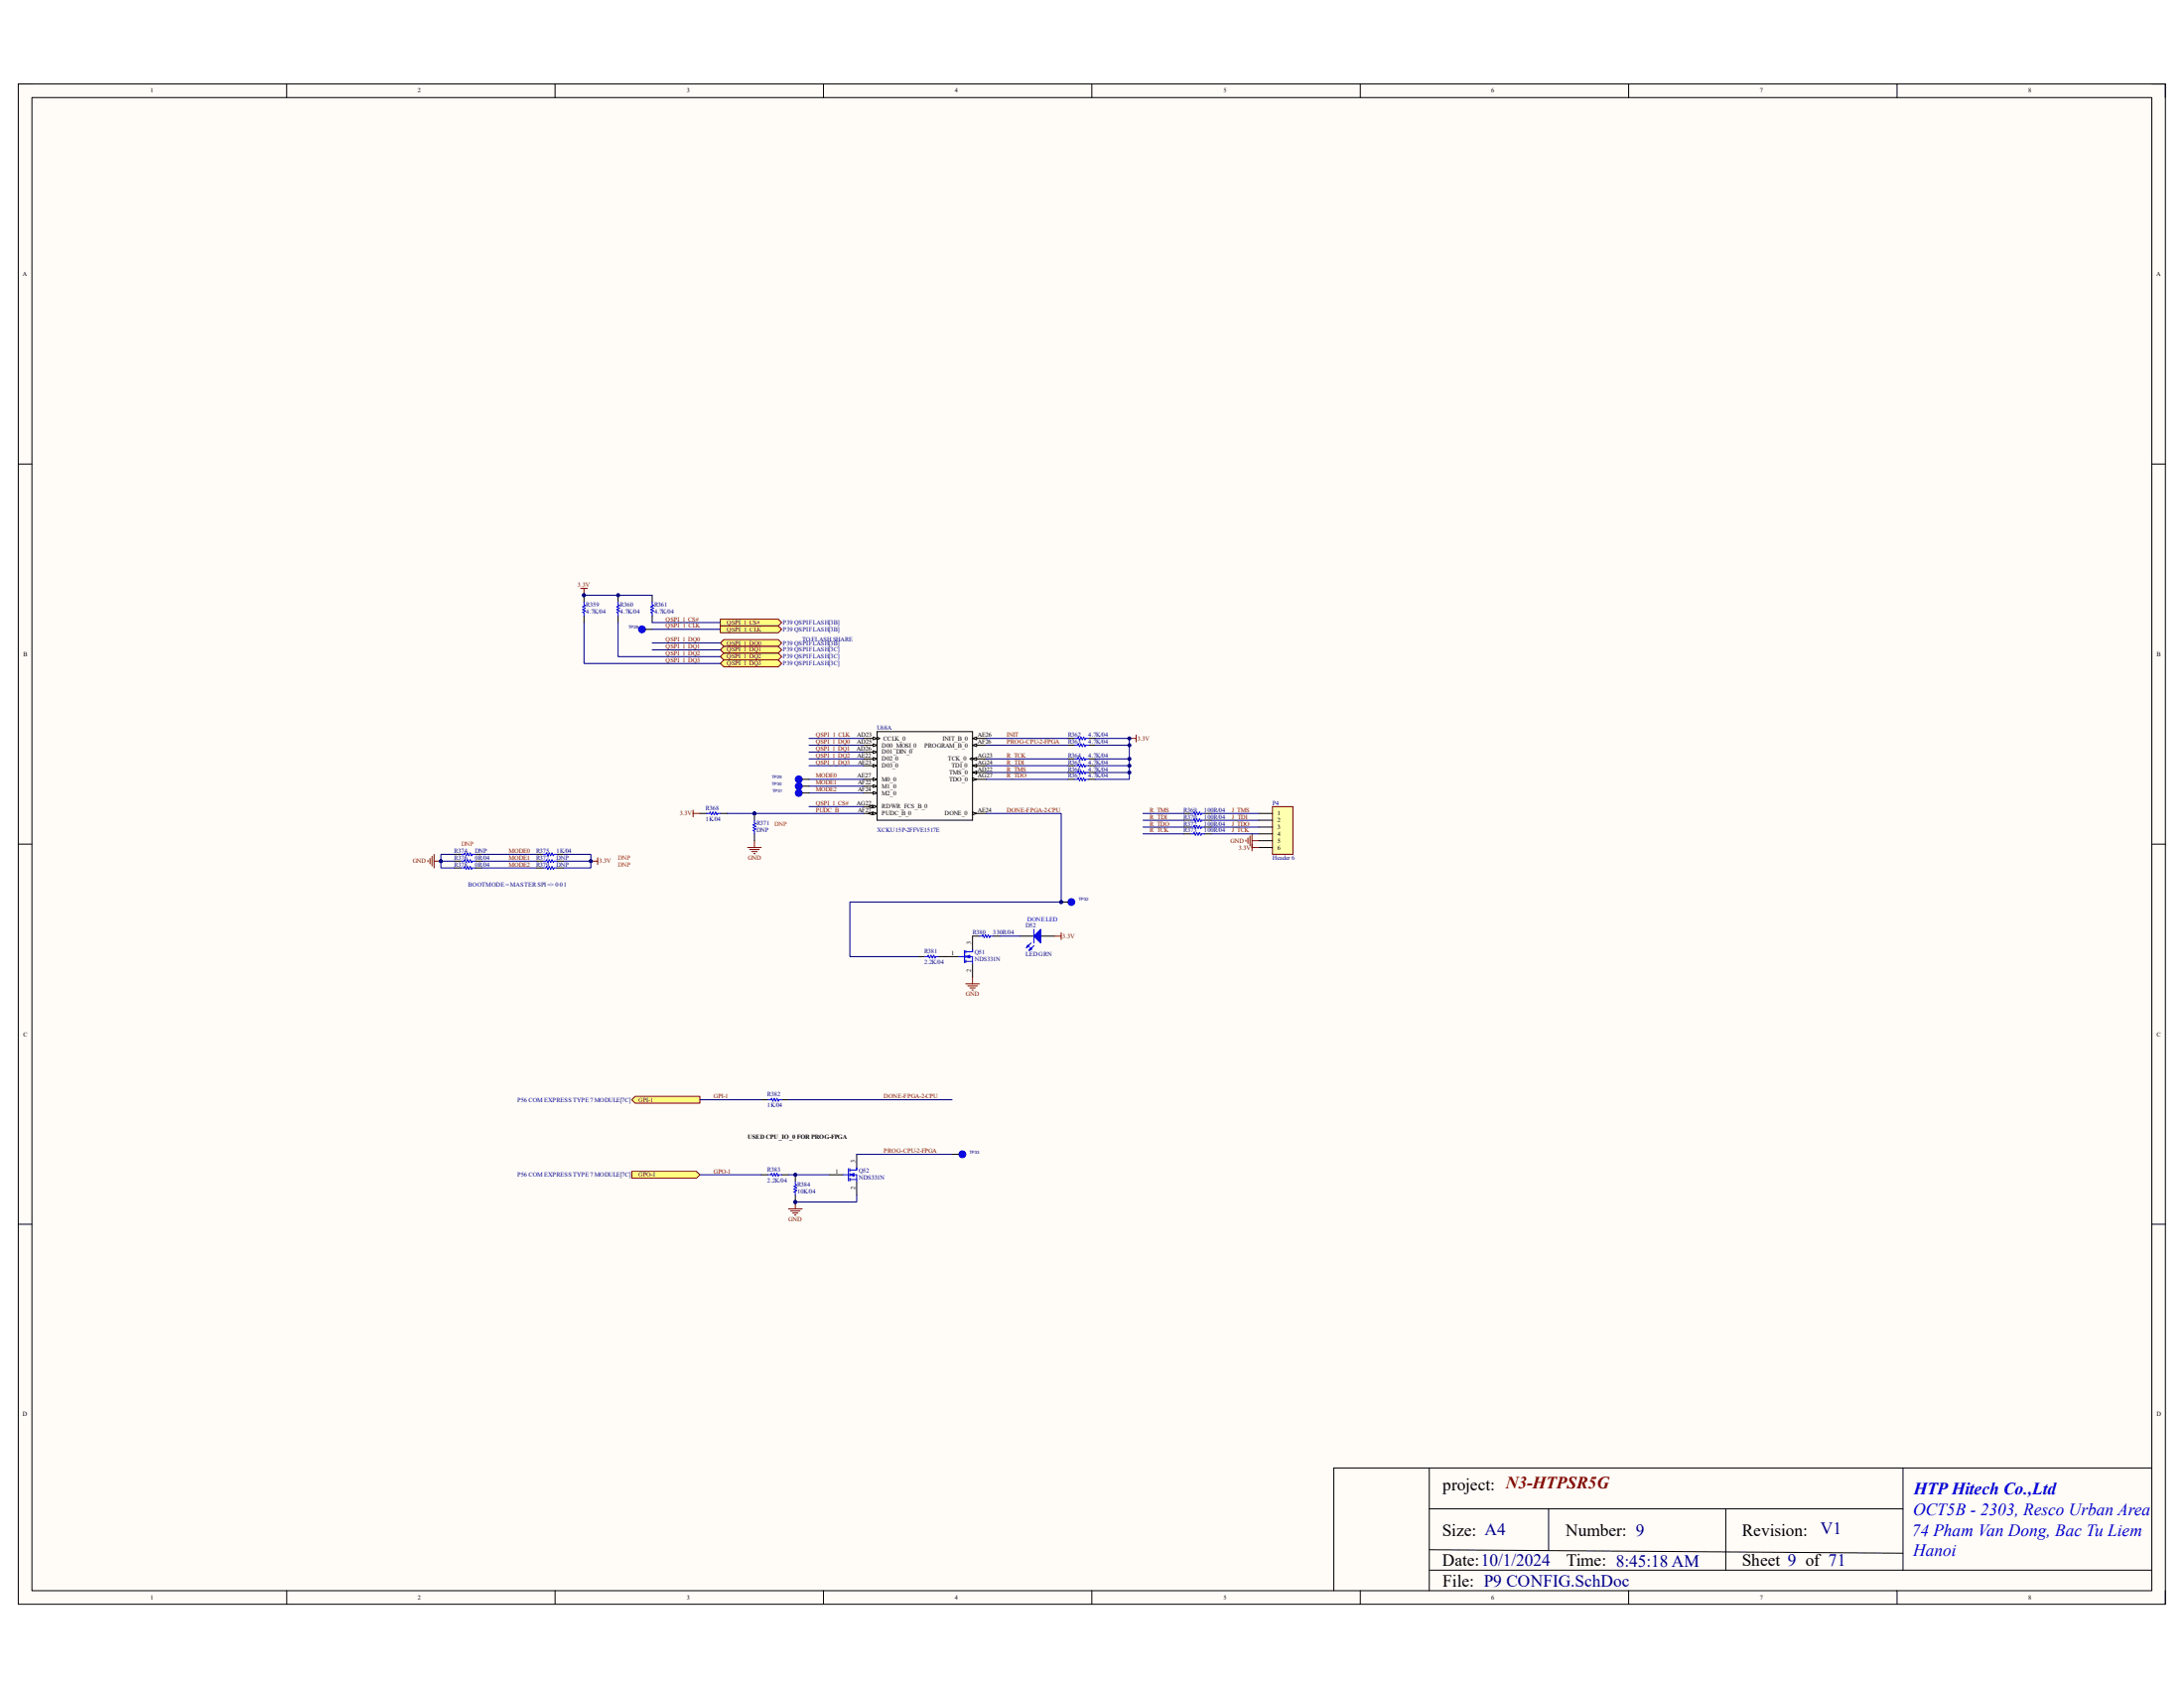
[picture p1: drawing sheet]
<svg xmlns="http://www.w3.org/2000/svg" width="279mm" height="216mm" viewBox="0 0 279 216" stroke-linecap="round" stroke-linejoin="round" font-family="sans-serif">
<path d="M2.3 10.7h274.7v194.5h-274.7z" fill-rule="evenodd" fill="#fffcf8"/>
<path d="M2.3 10.7h274.7v194.5h-274.7z" fill="none" stroke="#000" stroke-width=".13"/>
<path d="M4.1 12.5h271.2v191h-271.2z" fill-rule="evenodd" fill="#fffcf8"/>
<g fill="none" stroke="#000" stroke-width=".13">
<path d="M2.3 10.7h1.8M4.1 12.5h271.2v191h-271.2zM36.7 10.7v1.8M71 10.7v1.8M105.3 10.7v1.8M139.7 10.7v1.8M174 10.7v1.8M208.4 10.7v1.8M242.7 10.7v1.8M275.3 10.7h1.7v1.8M2.3 59.3h1.8M275.3 59.4h1.7"/>
<path d="M2.3 108h1.8M275.3 108h1.7M2.3 156.6h1.8M275.3 156.6h1.7M182.8 187.8v15.7M182.8 193h60.6M182.8 198.2l60.6 .5M198.1 193v5.3M220.8 193v7.8M243.4 187.8v13M275.3 187.8h-104.7v15.7M36.7 203.5v1.7"/>
<path d="M71 203.5v1.7M105.3 203.5v1.7M139.7 203.5v1.7M174 203.5v1.7M182.8 200.8h92.5M208.4 203.5v1.7M242.7 203.5v1.7M277 203.5v1.7"/>
</g>
<circle cx="96.5" cy="104" r=".17" fill="#000080"/>
<circle cx="96.5" cy="104" r=".17" fill="none" stroke="#000080" stroke-width=".13"/>
<path d="M96.5 104v.9M96.5 106.7v.8" fill="none" stroke="#000" stroke-width=".13"/>
<circle cx="96.5" cy="104" r=".17" fill="#000080"/>
<circle cx="96.5" cy="104" r=".17" fill="none" stroke="#000080" stroke-width=".13"/>
<path d="M59 109.3h.4l.1-.2 .1 .3 .2-.3 .2 .3 .2-.3 .1 .3 .1-.1h.4M59 110.1h.4l.1-.1 .1 .3 .2-.3 .2 .3 .2-.3 .1 .3 .1-.2h.4M59 111h.4l.1-.2 .1 .4 .2-.4 .2 .4 .2-.4 .1 .4 .1-.2h.4M69.5 109.3h.3l.1-.2 .2 .3 .2-.3 .1 .3 .2-.3 .2 .3 .1-.1h.3M69.5 110.1h.3l.1-.1 .2 .3 .2-.3 .1 .3 .2-.3 .2 .3 .1-.2h.3M69.5 111h.3l.1-.2 .2 .4 .2-.4 .1 .4 .2-.4 .2 .4 .1-.2h.3M90.4 104h.4v-.1l.2 .3 .2-.3 .2 .3 .1-.3 .2 .3 .1-.2h.4M96.5 104.9v.4h.2l-.4 .2 .4 .2-.4 .2 .4 .1-.4 .2 .2 .1v.4" fill="none" stroke="#00f" stroke-width=".13"/>
<g fill="none" stroke="#000" stroke-width=".13">
<path d="M58.1 109.3h.9M58.1 110.1h.9M58.1 111h.9M60.8 109.3h.8M60.8 110.1h.8M60.8 111h.8M68.6 109.3h.9M68.6 110.1h.9M68.6 111h.9M71.2 109.3h.9M71.2 110.1h.9M71.2 111h.9"/>
<path d="M89.5 104h.9M92.2 104h.8"/>
</g>
<path d="M54.7 110.1v.1M55 109.8v.7M55.3 109.5v1.3M55.5 109.3v1.7M55.5 110.1h.9M88.7 103.6v.9M88.7 104h.8M95.6 108.4h1.8M95.9 108.7h1.2M96.2 108.9h.7M96.4 109.2h.2M96.5 107.5v.9" fill="none" stroke="#800000" stroke-width=".13"/>
<circle cx="56.4" cy="110.1" r=".17" fill="#000080"/>
<circle cx="56.4" cy="110.1" r=".17" fill="none" stroke="#000080" stroke-width=".13"/>
<path d="M92.2 79.2h7.4l.4 .4-.4 .5h-7.4z" fill-rule="evenodd" fill="#ffff80"/>
<path d="M92.2 79.2h7.4l.4 .4-.4 .5h-7.4z" fill="none" stroke="#800000" stroke-width=".13"/>
<path d="M92.2 80.1h7.4l.4 .4-.4 .4h-7.4z" fill-rule="evenodd" fill="#ffff80"/>
<path d="M92.2 80.1h7.4l.4 .4-.4 .4h-7.4z" fill="none" stroke="#800000" stroke-width=".13"/>
<path d="M92.2 82.2l.4-.4h7l.4 .4-.4 .5h-7z" fill-rule="evenodd" fill="#ffff80"/>
<path d="M92.2 82.2l.4-.4h7l.4 .4-.4 .5h-7z" fill="none" stroke="#800000" stroke-width=".13"/>
<path d="M92.2 83.1l.4-.4h7l.4 .4-.4 .4h-7z" fill-rule="evenodd" fill="#ffff80"/>
<path d="M92.2 83.1l.4-.4h7l.4 .4-.4 .4h-7z" fill="none" stroke="#800000" stroke-width=".13"/>
<path d="M92.2 84l.4-.5h7l.4 .5-.4 .4h-7z" fill-rule="evenodd" fill="#ffff80"/>
<path d="M92.2 84l.4-.5h7l.4 .5-.4 .4h-7z" fill="none" stroke="#800000" stroke-width=".13"/>
<path d="M92.6 84.4h7l.4 .5-.4 .4h-7l-.4-.4z" fill-rule="evenodd" fill="#ffff80"/>
<path d="M74.3 75.3h.8M74.7 75.3v.8M92.6 84.4h7l.4 .5-.4 .4h-7l-.4-.4z" fill="none" stroke="#800000" stroke-width=".13"/>
<path d="M83.4 76.1v.9M83.4 78.8v.8" fill="none" stroke="#000" stroke-width=".13"/>
<path d="M83.4 77v.4h.2l-.3 .2 .3 .2-.3 .2 .3 .1-.3 .2 .1 .1v.4" fill="none" stroke="#00f" stroke-width=".13"/>
<circle cx="74.7" cy="76.1" r=".17" fill="#000080"/>
<circle cx="74.7" cy="76.1" r=".17" fill="none" stroke="#000080" stroke-width=".13"/>
<path d="M151.5 105.8h.8M151.5 106.7h.8M151.5 104.9h.8M151.5 104h.8M154.1 105.8h.8M154.1 106.7h.8M154.1 104.9h.8M154.1 104h.8" fill="none" stroke="#000" stroke-width=".13"/>
<path d="M152.3 105.8h.4l.1-.2 .1 .4 .2-.4 .2 .4 .2-.4 .1 .4 .1-.2h.4M152.3 106.7h.4l.1-.2 .1 .3 .2-.3 .2 .3 .2-.3 .1 .3 .1-.1h.4M152.3 104.9h.4l.1-.2 .1 .4 .2-.4 .2 .4 .2-.4 .1 .4 .1-.2h.4M152.3 104h.4l.1-.1 .1 .3 .2-.3 .2 .3 .2-.3 .1 .3 .1-.2h.4" fill="none" stroke="#00f" stroke-width=".13"/>
<path d="M162.8 103.2h2.6v6.1h-2.6z" fill-rule="evenodd" fill="#ffffb0"/>
<path d="M159.4 107.4v.2M159.6 107.2v.7M159.9 106.9v1.2M160.2 106.7v2.1M160.2 108.4h.8M160.2 107.5h.8M162.8 103.2h2.6v6.1h-2.6z" fill="none" stroke="#800000" stroke-width=".13"/>
<path d="M161 104h1.8M161 104.9h1.8M161 105.8h1.8M161 106.7h1.8M161 107.5h1.8M161 108.4h1.8" fill="none" stroke="#000" stroke-width=".13"/>
<circle cx="79.1" cy="76.1" r=".17" fill="#000080"/>
<circle cx="79.1" cy="76.1" r=".17" fill="none" stroke="#000080" stroke-width=".13"/>
<path d="M79.1 76.1v.9" fill="none" stroke="#000" stroke-width=".13"/>
<circle cx="79.1" cy="76.1" r=".17" fill="#000080"/>
<circle cx="79.1" cy="76.1" r=".17" fill="none" stroke="#000080" stroke-width=".13"/>
<path d="M79.1 78.8v.8" fill="none" stroke="#000" stroke-width=".13"/>
<path d="M79.1 77v.4h.1l-.3 .2 .3 .2-.3 .2 .3 .1-.3 .2 .2 .1v.4" fill="none" stroke="#00f" stroke-width=".13"/>
<circle cx="74.7" cy="76.1" r=".17" fill="#000080"/>
<circle cx="74.7" cy="76.1" r=".17" fill="none" stroke="#000080" stroke-width=".13"/>
<path d="M74.7 76.1v.9" fill="none" stroke="#000" stroke-width=".13"/>
<circle cx="74.7" cy="76.1" r=".17" fill="#000080"/>
<circle cx="74.7" cy="76.1" r=".17" fill="none" stroke="#000080" stroke-width=".13"/>
<path d="M74.7 78.8v.8" fill="none" stroke="#000" stroke-width=".13"/>
<path d="M74.7 77v.4h.2l-.4 .2 .4 .2-.4 .2 .4 .1-.4 .2 .2 .1v.4" fill="none" stroke="#00f" stroke-width=".13"/>
<path d="M75.6 110.1h.9M76.5 109.7v.9" fill="none" stroke="#800000" stroke-width=".13"/>
<circle cx="75.6" cy="110.1" r=".17" fill="#000080"/>
<circle cx="75.6" cy="110.1" r=".17" fill="none" stroke="#000080" stroke-width=".13"/>
<path d="M112.2 93.6h12.2v11.3h-12.2zM124.4 104h1.8" fill="none" stroke="#000" stroke-width=".13"/>
<path d="M124.4 103.9l.5 .1-.5 .2z" fill="#f8fcff"/>
<path d="M124.4 99.7h1.8M124.4 103.9l.5 .1-.5 .2z" fill="none" stroke="#000" stroke-width=".13"/>
<path d="M124.4 99.5l.5 .2-.5 .2z" fill="#f8fcff"/>
<path d="M124.4 99.5l.5 .2-.5 .2zM124.4 98.8h1.8" fill="none" stroke="#000" stroke-width=".13"/>
<path d="M124.4 98.8l.5-.2v.4z" fill="#f8fcff"/>
<path d="M124.4 98.8l.5-.2v.4zM124.4 97.9h1.8" fill="none" stroke="#000" stroke-width=".13"/>
<path d="M124.4 97.9l.5-.1v.3z" fill="#f8fcff"/>
<path d="M124.4 97.9l.5-.1v.3zM124.4 97.1h1.8" fill="none" stroke="#000" stroke-width=".13"/>
<path d="M124.4 97.1l.5-.2v.3z" fill="#f8fcff"/>
<path d="M124.4 97.1l.5-.2v.3zM124.4 96.9l-.3 .2 .3 .1M124.4 95.3h1.8" fill="none" stroke="#000" stroke-width=".13"/>
<path d="M124.4 95.3l.5-.2v.4z" fill="#f8fcff"/>
<path d="M124.4 95.3l.5-.2v.4zM124.4 94.4h1.8" fill="none" stroke="#000" stroke-width=".13"/>
<path d="M124.4 94.4l.5-.1v.3z" fill="#f8fcff"/>
<path d="M124.4 94.4l.5-.1v.3zM110.5 104h1.7" fill="none" stroke="#000" stroke-width=".13"/>
<path d="M111.7 103.9l.5 .1-.5 .2z" fill="#f8fcff"/>
<path d="M111.7 103.9l.5 .1-.5 .2z" fill="none" stroke="#000" stroke-width=".13"/>
<path d="M111.1 104l.5-.1v.3z" fill="#f8fcff"/>
<path d="M110.5 103.2h1.7M111.1 104l.5-.1v.3z" fill="none" stroke="#000" stroke-width=".13"/>
<path d="M111.7 103l.5 .2-.5 .1z" fill="#f8fcff"/>
<path d="M111.7 103l.5 .2-.5 .1z" fill="none" stroke="#000" stroke-width=".13"/>
<path d="M111.1 103.2l.5-.2v.3z" fill="#f8fcff"/>
<path d="M110.5 101.4h1.7M111.1 103.2l.5-.2v.3z" fill="none" stroke="#000" stroke-width=".13"/>
<path d="M111.7 101.3l.5 .1-.5 .2z" fill="#f8fcff"/>
<path d="M110.5 100.6h1.7M111.7 101.3l.5 .1-.5 .2z" fill="none" stroke="#000" stroke-width=".13"/>
<path d="M111.7 100.4l.5 .2-.5 .1z" fill="#f8fcff"/>
<path d="M110.5 99.7h1.7M111.7 100.4l.5 .2-.5 .1z" fill="none" stroke="#000" stroke-width=".13"/>
<path d="M111.7 99.5l.5 .2-.5 .2z" fill="#f8fcff"/>
<path d="M110.5 97.9h1.7M111.7 99.5l.5 .2-.5 .2z" fill="none" stroke="#000" stroke-width=".13"/>
<path d="M111.7 97.8l.5 .1-.5 .2z" fill="#f8fcff"/>
<path d="M110.5 97.1h1.7M111.7 97.8l.5 .1-.5 .2z" fill="none" stroke="#000" stroke-width=".13"/>
<path d="M111.7 96.9l.5 .2-.5 .1z" fill="#f8fcff"/>
<path d="M110.5 96.2h1.7M111.7 96.9l.5 .2-.5 .1z" fill="none" stroke="#000" stroke-width=".13"/>
<path d="M111.7 96l.5 .2-.5 .2z" fill="#f8fcff"/>
<path d="M110.5 95.3h1.7M111.7 96l.5 .2-.5 .2z" fill="none" stroke="#000" stroke-width=".13"/>
<path d="M111.7 95.1l.5 .2-.5 .2z" fill="#f8fcff"/>
<path d="M110.5 94.4h1.7M111.7 95.1l.5 .2-.5 .2z" fill="none" stroke="#000" stroke-width=".13"/>
<path d="M111.7 94.3l.5 .1-.5 .2z" fill="#f8fcff"/>
<path d="M111.7 94.3l.5 .1-.5 .2zM112.2 94.3l.4 .1-.4 .2M125.3 119.7h-.9v1.8M127 119.7h.9M120.9 122.4h1.8M124.4 123.2v1.8" fill="none" stroke="#000" stroke-width=".13"/>
<path d="M125.3 119.7h.3l.1-.1 .2 .3 .2-.3 .1 .3 .2-.3 .2 .3 .1-.2h.3M122.7 122.4h.7M123.4 121.6v1.5M123.5 121.7h.9M123.5 122.4h.9v.8M123.5 123h.9M123.5 121.6v.3M123.5 122.2v.3M123.5 122.8v.3" fill="none" stroke="#00f" stroke-width=".13"/>
<path d="M123.5 122.4l.6-.2v.3z" fill="#00f"/>
<path d="M123.5 122.4l.6-.2v.3zM124.4 121.5v.2" fill="none" stroke="#00f" stroke-width=".13"/>
<path d="M130.5 119.7h1.8M133.1 119.7h1.8" fill="none" stroke="#000" stroke-width=".13"/>
<path d="M133.1 118.9v1.7l-.8-.9z" fill="#00f"/>
<path d="M133.1 118.9v1.7l-.8-.9zM131.9 120.6l-.6 .6M132.3 121l-.6 .6" fill="none" stroke="#00f" stroke-width=".13"/>
<path d="M131.5 120.9l.2 .1-.4 .2z" fill="#00f"/>
<path d="M131.5 120.9l.2 .1-.4 .2z" fill="none" stroke="#00f" stroke-width=".13"/>
<path d="M131.8 121.2l.2 .2-.3 .2z" fill="#00f"/>
<path d="M132.3 118.9v1.7M118.3 122.4h.4l.1-.2 .1 .3 .2-.3 .2 .3 .1-.3 .2 .3 .1-.1h.4M131.8 121.2l.2 .2-.3 .2zM98.3 150.3h.3l.1-.2 .2 .3 .1-.3 .2 .3 .2-.3 .2 .3 .1-.1h.3" fill="none" stroke="#00f" stroke-width=".13"/>
<path d="M134.9 119.7h.9M135.8 119.3v.9M123.5 125.8h1.8M123.8 126.1h1.2M124.1 126.4h.7M124.3 126.6h.2M124.4 125v.8" fill="none" stroke="#800000" stroke-width=".13"/>
<path d="M117.4 122.4h.9M120.1 122.4h.8M97.4 150.3h.9M100 150.3h.9" fill="none" stroke="#000" stroke-width=".13"/>
<circle cx="101.7" cy="150.3" r=".17" fill="#000080"/>
<circle cx="101.7" cy="150.3" r=".17" fill="none" stroke="#000080" stroke-width=".13"/>
<circle cx="101.7" cy="153.7" r=".17" fill="#000080"/>
<circle cx="101.7" cy="153.7" r=".17" fill="none" stroke="#000080" stroke-width=".13"/>
<path d="M101.7 150.3v.8" fill="none" stroke="#000" stroke-width=".13"/>
<circle cx="101.7" cy="150.3" r=".17" fill="#000080"/>
<circle cx="101.7" cy="150.3" r=".17" fill="none" stroke="#000080" stroke-width=".13"/>
<path d="M101.7 152.9v.8" fill="none" stroke="#000" stroke-width=".13"/>
<circle cx="101.7" cy="153.7" r=".17" fill="#000080"/>
<circle cx="101.7" cy="153.7" r=".17" fill="none" stroke="#000080" stroke-width=".13"/>
<path d="M101.7 151.1v.4l.2 .1-.3 .1 .3 .2-.3 .2 .3 .2-.3 .1 .1 .1v.4" fill="none" stroke="#00f" stroke-width=".13"/>
<path d="M100.9 154.6h1.7M101.1 154.9h1.3M101.4 155.1h.7M101.7 155.4h.1M101.7 153.7v.9" fill="none" stroke="#800000" stroke-width=".13"/>
<circle cx="101.7" cy="153.7" r=".17" fill="#000080"/>
<circle cx="101.7" cy="153.7" r=".17" fill="none" stroke="#000080" stroke-width=".13"/>
<path d="M106.1 150.3h1.7M109.6 147.6v1.8M109.6 151.1v1.8" fill="none" stroke="#000" stroke-width=".13"/>
<path d="M107.8 150.3h.7M108.5 149.5v1.5M108.7 149.6h.9M108.7 150.3h.9v.8M108.7 150.9h.9M108.7 149.5v.3M108.7 150.1v.3M108.7 150.7v.3" fill="none" stroke="#00f" stroke-width=".13"/>
<path d="M108.7 150.3l.5-.2v.3z" fill="#00f"/>
<path d="M137.5 94.4h.3l.1-.1 .2 .3 .2-.3 .2 .3 .1-.3 .2 .3 .1-.2h.3M137.5 95.3h.3l.1-.2 .2 .4 .2-.4 .2 .4 .1-.4 .2 .4 .1-.2h.3M137.5 97.1h.3l.1-.2 .2 .3 .2-.3 .2 .3 .1-.3 .2 .3 .1-.1h.3M137.5 97.9h.3l.1-.1 .2 .3 .2-.3 .2 .3 .1-.3 .2 .3 .1-.2h.3M137.5 98.8h.3l.1-.2 .2 .4 .2-.4 .2 .4 .1-.4 .2 .4 .1-.2h.3M137.5 99.7h.3l.1-.2 .2 .4 .2-.4 .2 .4 .1-.4 .2 .4 .1-.2h.3M98.3 140.7h.3l.1-.2 .2 .3 .1-.3 .2 .3 .2-.3 .2 .3 .1-.1h.3M108.7 150.3l.5-.2v.3zM109.6 149.4v.2" fill="none" stroke="#00f" stroke-width=".13"/>
<g fill="none" stroke="#000" stroke-width=".13">
<path d="M136.6 94.4h.9M136.6 95.3h.9M136.6 97.1h.9M136.6 97.9h.9M136.6 98.8h.9M136.6 99.7h.9M139.2 94.4h.9M139.2 95.3h.9M139.2 97.1h.9M139.2 97.9h.9M139.2 98.8h.9M139.2 99.7h.9"/>
<path d="M97.4 140.7h.9M100 140.7h.9"/>
</g>
<path d="M144.5 94.4h.8M145.3 94v.9" fill="none" stroke="#800000" stroke-width=".13"/>
<circle cx="144.5" cy="94.4" r=".17" fill="#000080"/>
<circle cx="144.5" cy="94.4" r=".17" fill="none" stroke="#000080" stroke-width=".13"/>
<path d="M80.8 149.8h8.3l.4 .5-.4 .4h-8.3z" fill-rule="evenodd" fill="#ffff80"/>
<path d="M80.8 149.8h8.3l.4 .5-.4 .4h-8.3z" fill="none" stroke="#800000" stroke-width=".13"/>
<path d="M81.3 140.2h8.2v.9h-8.2l-.5-.4z" fill-rule="evenodd" fill="#ffff80"/>
<path d="M81.3 140.2h8.2v.9h-8.2l-.5-.4z" fill="none" stroke="#800000" stroke-width=".13"/>
<path d="M56.4 110.1v.9h1.7M154.9 104.9h6.1" fill="none" stroke="#000080" stroke-width=".13"/>
<circle cx="56.4" cy="110.1" r=".17" fill="#000080"/>
<g fill="none" stroke="#000080" stroke-width=".13">
<path d="M58.1 109.3h-1.7v.8h1.7"/>
<circle cx="56.4" cy="110.1" r=".17"/>
</g>
<circle cx="56.4" cy="110.1" r=".17" fill="#000080"/>
<g fill="none" stroke="#000080" stroke-width=".13">
<path d="M61.6 111h7M61.6 110.1h7M61.6 109.3h7M75.6 110.1v.9h-3.5"/>
<circle cx="56.4" cy="110.1" r=".17"/>
</g>
<circle cx="75.6" cy="110.1" r=".17" fill="#000080"/>
<g fill="none" stroke="#000080" stroke-width=".13">
<path d="M72.1 109.3h3.5v.8h-3.5"/>
<circle cx="75.6" cy="110.1" r=".17"/>
</g>
<circle cx="75.6" cy="110.1" r=".17" fill="#000080"/>
<g fill="none" stroke="#000080" stroke-width=".13">
<path d="M74.7 79.6v5.3h17.5M74.7 76.1h8.7"/>
<circle cx="75.6" cy="110.1" r=".17"/>
</g>
<circle cx="74.7" cy="76.1" r=".17" fill="#000080"/>
<circle cx="74.7" cy="76.1" r=".17" fill="none" stroke="#000080" stroke-width=".13"/>
<circle cx="79.1" cy="76.1" r=".17" fill="#000080"/>
<g fill="none" stroke="#000080" stroke-width=".13">
<path d="M79.1 79.6v4.4h13.1M83.4 79.6h8.8M83.4 83.1h8.8M83.4 82.2h8.8M83.4 80.5h8.8M93 104h3.5M89.5 150.3h7.9M89.5 140.7h7.9"/>
<circle cx="79.1" cy="76.1" r=".17"/>
</g>
<circle cx="96.5" cy="104" r=".17" fill="#000080"/>
<g fill="none" stroke="#000080" stroke-width=".13">
<path d="M96.5 104h14"/>
<circle cx="96.5" cy="104" r=".17"/>
</g>
<circle cx="96.5" cy="104" r=".17" fill="#000080"/>
<g fill="none" stroke="#000080" stroke-width=".13">
<path d="M100.9 150.3h5.2"/>
<circle cx="96.5" cy="104" r=".17"/>
</g>
<circle cx="101.7" cy="150.3" r=".17" fill="#000080"/>
<g fill="none" stroke="#000080" stroke-width=".13">
<path d="M100.9 140.7h20.9M109.6 152.9v.8h-7.9"/>
<circle cx="101.7" cy="150.3" r=".17"/>
</g>
<circle cx="101.7" cy="153.7" r=".17" fill="#000080"/>
<g fill="none" stroke="#000080" stroke-width=".13">
<path d="M103.5 99.7h7M103.5 97.9h7M103.5 97.1h7M103.5 96.2h7M103.5 95.3h7M103.5 94.4h7M103.5 103.2h7M103.5 101.4h7M103.5 100.6h7M126.2 104h9.6v11.4h-27.1v7h8.7"/>
<circle cx="101.7" cy="153.7" r=".17"/>
</g>
<circle cx="135.8" cy="115.4" r=".17" fill="#000080"/>
<g fill="none" stroke="#000080" stroke-width=".13">
<path d="M126.2 99.7h10.4M126.2 98.8h10.4M126.2 97.9h10.4M126.2 97.1h10.4M126.2 95.3h10.4M126.2 94.4h10.4M144.5 98.8v.9h-4.4M127.9 119.7h2.6M109.6 147.6h12.2"/>
<circle cx="135.8" cy="115.4" r=".17"/>
</g>
<circle cx="144.5" cy="98.8" r=".17" fill="#000080"/>
<g fill="none" stroke="#000080" stroke-width=".13">
<path d="M144.5 97.9v.9h-4.4"/>
<circle cx="144.5" cy="98.8" r=".17"/>
</g>
<circle cx="144.5" cy="98.8" r=".17" fill="#000080"/>
<circle cx="144.5" cy="98.8" r=".17" fill="none" stroke="#000080" stroke-width=".13"/>
<circle cx="144.5" cy="97.9" r=".17" fill="#000080"/>
<g fill="none" stroke="#000080" stroke-width=".13">
<path d="M144.5 97.1v.8h-4.4"/>
<circle cx="144.5" cy="97.9" r=".17"/>
</g>
<circle cx="144.5" cy="97.9" r=".17" fill="#000080"/>
<circle cx="144.5" cy="97.9" r=".17" fill="none" stroke="#000080" stroke-width=".13"/>
<circle cx="144.5" cy="97.1" r=".17" fill="#000080"/>
<g fill="none" stroke="#000080" stroke-width=".13">
<path d="M144.5 95.3v1.8h-4.4"/>
<circle cx="144.5" cy="97.1" r=".17"/>
</g>
<circle cx="144.5" cy="97.1" r=".17" fill="#000080"/>
<circle cx="144.5" cy="97.1" r=".17" fill="none" stroke="#000080" stroke-width=".13"/>
<circle cx="144.5" cy="95.3" r=".17" fill="#000080"/>
<g fill="none" stroke="#000080" stroke-width=".13">
<path d="M140.1 94.4h4.4v.9h-4.4"/>
<circle cx="144.5" cy="95.3" r=".17"/>
</g>
<circle cx="144.5" cy="95.3" r=".17" fill="#000080"/>
<circle cx="144.5" cy="95.3" r=".17" fill="none" stroke="#000080" stroke-width=".13"/>
<circle cx="144.5" cy="94.4" r=".17" fill="#000080"/>
<g fill="none" stroke="#000080" stroke-width=".13">
<path d="M146.2 106.7h5.3M146.2 105.8h5.3M146.2 104.9h5.3M146.2 104h5.3M154.9 106.7h6.1M154.9 105.8h6.1M154.9 104h6.1"/>
<circle cx="144.5" cy="94.4" r=".17"/>
</g>
<circle cx="102.2" cy="99.7" r=".44" fill="#00f"/>
<circle cx="102.2" cy="99.7" r=".44" fill="none" stroke="#00f" stroke-width=".13"/>
<path d="M102.6 99.7h.9" fill="none" stroke="#000" stroke-width=".13"/>
<circle cx="102.2" cy="101.4" r=".44" fill="#00f"/>
<circle cx="102.2" cy="101.4" r=".44" fill="none" stroke="#00f" stroke-width=".13"/>
<path d="M102.6 101.4h.9" fill="none" stroke="#000" stroke-width=".13"/>
<circle cx="102.2" cy="100.6" r=".44" fill="#00f"/>
<circle cx="102.2" cy="100.6" r=".44" fill="none" stroke="#00f" stroke-width=".13"/>
<path d="M102.6 100.6h.9" fill="none" stroke="#000" stroke-width=".13"/>
<circle cx="135.8" cy="115.4" r=".17" fill="#000080"/>
<circle cx="135.8" cy="115.4" r=".17" fill="none" stroke="#000080" stroke-width=".13"/>
<circle cx="137.1" cy="115.4" r=".44" fill="#00f"/>
<circle cx="137.1" cy="115.4" r=".44" fill="none" stroke="#00f" stroke-width=".13"/>
<path d="M135.8 115.4h.8" fill="none" stroke="#000" stroke-width=".13"/>
<circle cx="135.8" cy="115.4" r=".17" fill="#000080"/>
<circle cx="135.8" cy="115.4" r=".17" fill="none" stroke="#000080" stroke-width=".13"/>
<circle cx="123.1" cy="147.6" r=".44" fill="#00f"/>
<circle cx="123.1" cy="147.6" r=".44" fill="none" stroke="#00f" stroke-width=".13"/>
<path d="M121.8 147.6h.9" fill="none" stroke="#000" stroke-width=".13"/>
<circle cx="82.1" cy="80.5" r=".44" fill="#00f"/>
<circle cx="82.1" cy="80.5" r=".44" fill="none" stroke="#00f" stroke-width=".13"/>
<path d="M82.6 80.5h.8" fill="none" stroke="#000" stroke-width=".13"/>
<g font-size="2.2">
<text x="184.6" y="190.6">project: N3-HTPSR5G</text>
<text x="184.5" y="196.4">Size: A4</text>
<text x="200.3" y="196.4">Number: 9</text>
<text x="222.8" y="196.4">Revision:</text>
<text x="184.5" y="200.3">Date:10/1/2024</text>
<text x="184.6" y="202.9">File: P9 CONFIG.SchDoc</text>
<text x="200.4" y="200.3">Time: 8:45:18 AM</text>
<text x="222.8" y="200.3">Sheet 9 of 71</text>
</g>
<g font-size="2.2" fill="#00f">
<text x="244.8" y="191.2">HTP Hitech Co.,Ltd</text>
<text x="244.6" y="196.5">74 Pham Van Dong, Bac Tu Liem</text>
<text x="244.7" y="193.8">OCT5B - 2303, Resco Urban Area</text>
<text x="244.7" y="199.1">Hanoi</text>
</g>
<text font-size="2.2" fill="#000080" x="232.9" y="196.3">V1</text>
<g font-size=".8">
<text x="19.2" y="11.9">1</text>
<text x="53.5" y="11.9">2</text>
<text x="87.8" y="11.9">3</text>
<text x="122.1" y="11.9">4</text>
<text x="156.5" y="11.9">5</text>
<text x="190.8" y="11.9">6</text>
<text x="225.1" y="11.9">7</text>
<text x="259.5" y="11.9">8</text>
<text x="2.9" y="35.3">A</text>
<text x="275.8" y="35.3">A</text>
<text x="3" y="83.9">B</text>
<text x="275.9" y="83.9">B</text>
<text x="109.6" y="95.1">AD25</text>
<text x="109.6" y="94.3">AD23</text>
<text x="112.8" y="95.6">D00_MOSI_0</text>
<text x="113" y="94.7">CCLK_0</text>
<text x="118.2" y="95.6">PROGRAM_B_0</text>
<text x="120.6" y="94.7">INIT_B_0</text>
<text x="125.1" y="95.1">AF26</text>
<text x="125.1" y="94.3">AE26</text>
<text x="109.6" y="96">AD26</text>
<text x="109.7" y="99.5">AE27</text>
<text x="109.7" y="96.9">AE22</text>
<text x="109.7" y="101.3">AF24</text>
<text x="109.7" y="100.4">AF22</text>
<text x="109.7" y="97.7">AE23</text>
<text x="112.8" y="101.7">M2_0</text>
<text x="112.8" y="100.8">M1_0</text>
<text x="112.8" y="99.9">M0_0</text>
<text x="112.8" y="98.2">D03_0</text>
<text x="112.8" y="97.3">D02_0</text>
<text x="112.8" y="96.4">D01_DIN_0</text>
<text x="121.3" y="97.3">TCK_0</text>
<text x="121.4" y="99.9">TDO_0</text>
<text x="121.4" y="99.1">TMS_0</text>
<text x="121.7" y="98.2">TDI_0</text>
<text x="125.1" y="99.5">AG27</text>
<text x="125.1" y="98.6">AD22</text>
<text x="125.1" y="97.7">AG24</text>
<text x="125.1" y="96.9">AG23</text>
<text x="109.6" y="103">AG22</text>
<text x="109.7" y="103.8">AF27</text>
<text x="112.8" y="104.3">PUDC_B_0</text>
<text x="112.8" y="103.4">RDWR_FCS_B_0</text>
<text x="120.9" y="104.3">DONE_0</text>
<text x="125.1" y="103.8">AE24</text>
<text x="163.4" y="104.3">1</text>
<text x="163.4" y="105.2">2</text>
<text x="163.4" y="106">3</text>
<text x="163.4" y="106.9">4</text>
<text x="163.4" y="107.8">5</text>
<text x="163.4" y="108.7">6</text>
<text x="121.7" y="122.2">1</text>
<text x="124.2" y="124.3" transform="rotate(-90 124.2 124.3)">2</text>
<text x="124.2" y="120.8" transform="rotate(-90 124.2 120.8)">3</text>
<text x="3" y="132.5">C</text>
<text x="275.9" y="132.5">C</text>
<text x="95.6" y="145.7">USED CPU_IO_0 FOR PROG-FPGA</text>
<text x="109.4" y="148.7" transform="rotate(-90 109.4 148.7)">3</text>
<text x="106.8" y="150.1">1</text>
<text x="109.4" y="152.2" transform="rotate(-90 109.4 152.2)">2</text>
<text x="2.9" y="181.1">D</text>
<text x="275.9" y="181.1">D</text>
<text x="19.2" y="204.6">1</text>
<text x="53.5" y="204.6">2</text>
<text x="87.8" y="204.6">3</text>
<text x="122.1" y="204.6">4</text>
<text x="156.5" y="204.6">5</text>
<text x="190.8" y="204.6">6</text>
<text x="225.1" y="204.6">7</text>
<text x="259.5" y="204.6">8</text>
</g>
<g font-size=".8" fill="#800000">
<text x="73.9" y="75.1">3.3V</text>
<text x="85.2" y="79.5">QSPI_1_CS#</text>
<text x="85.2" y="80.3">QSPI_1_CLK</text>
<text x="85.2" y="82">QSPI_1_DQ0</text>
<text x="85.2" y="82.9">QSPI_1_DQ1</text>
<text x="85.2" y="83.8">QSPI_1_DQ2</text>
<text x="93" y="79.9">QSPI_1_CS#</text>
<text x="93" y="80.8">QSPI_1_CLK</text>
<text x="93" y="82.5">QSPI_1_DQ0</text>
<text x="93" y="83.4">QSPI_1_DQ1</text>
<text x="85.2" y="84.7">QSPI_1_DQ3</text>
<text x="93" y="84.2">QSPI_1_DQ2</text>
<text x="93" y="85.1">QSPI_1_DQ3</text>
<text x="104.4" y="94.3">QSPI_1_CLK</text>
<text x="104.4" y="95.1">QSPI_1_DQ0</text>
<text x="128.8" y="94.3">INIT</text>
<text x="128.8" y="95.1">PROG-CPU-2-FPGA</text>
<text x="145.5" y="94.7">3.3V</text>
<text x="104.4" y="99.5">MODE0</text>
<text x="104.4" y="100.4">MODE1</text>
<text x="104.4" y="101.3">MODE2</text>
<text x="104.4" y="96">QSPI_1_DQ1</text>
<text x="104.4" y="96.9">QSPI_1_DQ2</text>
<text x="104.4" y="97.7">QSPI_1_DQ3</text>
<text x="128.8" y="98.6">R_TMS</text>
<text x="128.8" y="97.7">R_TDI</text>
<text x="128.8" y="96.9">R_TCK</text>
<text x="128.8" y="99.5">R_TDO</text>
<text x="87" y="104.3">3.3V</text>
<text x="104.4" y="103.8">PUDC_B</text>
<text x="104.4" y="103">QSPI_1_CS#</text>
<text x="128.8" y="103.8">DONE-FPGA-2-CPU</text>
<text x="147.1" y="105.6">R_TDO</text>
<text x="147.1" y="103.8">R_TMS</text>
<text x="147.1" y="104.7">R_TDI</text>
<text x="147.1" y="106.5">R_TCK</text>
<text x="157.4" y="107.8">GND</text>
<text x="157.6" y="105.6">J_TDO</text>
<text x="157.6" y="106.5">J_TCK</text>
<text x="157.6" y="104.7">J_TDI</text>
<text x="157.6" y="103.8">J_TMS</text>
<text x="52.8" y="110.4">GND</text>
<text x="65.1" y="109.1">MODE0</text>
<text x="65.1" y="110">MODE1</text>
<text x="65.1" y="110.8">MODE2</text>
<text x="76.6" y="110.4">3.3V</text>
<text x="95.7" y="110">GND</text>
<text x="158.5" y="108.7">3.3V</text>
<text x="135.9" y="120">3.3V</text>
<text x="123.6" y="127.4">GND</text>
<text x="81.7" y="140.9">GPI-1</text>
<text x="91.3" y="140.5">GPI-1</text>
<text x="113.1" y="140.5">DONE-FPGA-2-CPU</text>
<text x="113.1" y="147.4">PROG-CPU-2-FPGA</text>
<text x="81.7" y="150.5">GPO-1</text>
<text x="91.3" y="150.1">GPO-1</text>
<text x="100.9" y="156.2">GND</text>
</g>
<g font-size=".8" fill="#000080">
<text x="75" y="77.6">R359</text>
<text x="79.3" y="77.6">R360</text>
<text x="83.7" y="77.6">R361</text>
<text x="75" y="78.5">4.7K/04</text>
<text x="79.3" y="78.5">4.7K/04</text>
<text x="83.7" y="78.5">4.7K/04</text>
<text x="100.2" y="79.9">P39 QSPI FLASH[3B]</text>
<text x="100.2" y="80.8">P39 QSPI FLASH[3B]</text>
<text x="100.2" y="82.5">P39 QSPI FLASH[3B]</text>
<text x="100.2" y="83.4">P39 QSPI FLASH[3C]</text>
<text x="102.6" y="82">TO FLASH SHARE</text>
<text x="100.2" y="84.2">P39 QSPI FLASH[3C]</text>
<text x="100.2" y="85.1">P39 QSPI FLASH[3C]</text>
<text x="112.2" y="93.4">U68A</text>
<text x="136.6" y="94.3">R362</text>
<text x="136.6" y="95.1">R363</text>
<text x="139.2" y="94.3">4.7K/04</text>
<text x="139.2" y="95.1">4.7K/04</text>
<text x="136.6" y="96.9">R364</text>
<text x="136.6" y="97.7">R365</text>
<text x="136.6" y="98.6">R366</text>
<text x="136.6" y="99.5">R367</text>
<text x="139.2" y="96.9">4.7K/04</text>
<text x="139.2" y="97.7">4.7K/04</text>
<text x="139.2" y="98.6">4.7K/04</text>
<text x="139.2" y="99.5">4.7K/04</text>
<text x="90.3" y="105">1K/04</text>
<text x="90.3" y="103.6">R368</text>
<text x="96.8" y="106.4">DNP</text>
<text x="96.8" y="105.5">R371</text>
<text x="112.2" y="106.5">XCKU15P-2FFVE1517E</text>
<text x="151.4" y="105.6">R372</text>
<text x="151.4" y="106.5">R373</text>
<text x="151.4" y="104.7">R370</text>
<text x="151.4" y="103.8">R369</text>
<text x="154.1" y="105.6">100R/04</text>
<text x="154.1" y="106.5">100R/04</text>
<text x="154.1" y="104.7">100R/04</text>
<text x="154.1" y="103.8">100R/04</text>
<text x="162.8" y="103">P4</text>
<text x="58.1" y="109.1">R374</text>
<text x="58.1" y="110">R376</text>
<text x="58.1" y="110.8">R378</text>
<text x="59.9" y="113.5">BOOTMODE = MASTER SPI =&gt; 0 0 1</text>
<text x="60.7" y="109.1">DNP</text>
<text x="60.7" y="110">0R/04</text>
<text x="60.7" y="110.8">0R/04</text>
<text x="68.6" y="109.1">R375</text>
<text x="68.6" y="110">R377</text>
<text x="68.6" y="110.8">R379</text>
<text x="71.2" y="109.1">1K/04</text>
<text x="71.2" y="110">DNP</text>
<text x="71.2" y="110.8">DNP</text>
<text x="162.8" y="110">Header 6</text>
<text x="124.4" y="119.5">R380</text>
<text x="127" y="119.5">330R/04</text>
<text x="131.2" y="118.6">D52</text>
<text x="118.2" y="123.3">2.2K/04</text>
<text x="118.2" y="121.9">R381</text>
<text x="124.7" y="122.1">Q51</text>
<text x="124.7" y="123">NDS331N</text>
<text x="131.2" y="122.3">LED GRN</text>
<text x="66.2" y="140.9">P56 COM EXPRESS TYPE 7 MODULE[7C]</text>
<text x="98.2" y="141.6">1K/04</text>
<text x="98.2" y="140.2">R382</text>
<text x="98.2" y="149.8">R383</text>
<text x="109.9" y="150">Q52</text>
<text x="66.2" y="150.5">P56 COM EXPRESS TYPE 7 MODULE[7C]</text>
<text x="98.2" y="151.2">2.2K/04</text>
<text x="102" y="152.6">10K/04</text>
<text x="102" y="151.7">R384</text>
<text x="109.9" y="150.9">NDS331N</text>
</g>
<g font-size=".8" fill="#f00">
<text x="99.1" y="105.6">DNP</text>
<text x="59" y="108.2">DNP</text>
<text x="79.1" y="110">DNP</text>
<text x="79.1" y="110.8">DNP</text>
</g>
<text font-size=".8" fill="#00f" x="131.4" y="117.8">DONE LED</text>
<g font-size=".6" fill="#000080">
<text x="80.4" y="80.4">TP28</text>
<text x="98.7" y="99.6">TP29</text>
<text x="98.7" y="100.4">TP30</text>
<text x="98.8" y="101.3">TP31</text>
<text x="138" y="115.2">TP32</text>
<text x="124" y="147.5">TP33</text>
</g>
</svg>
